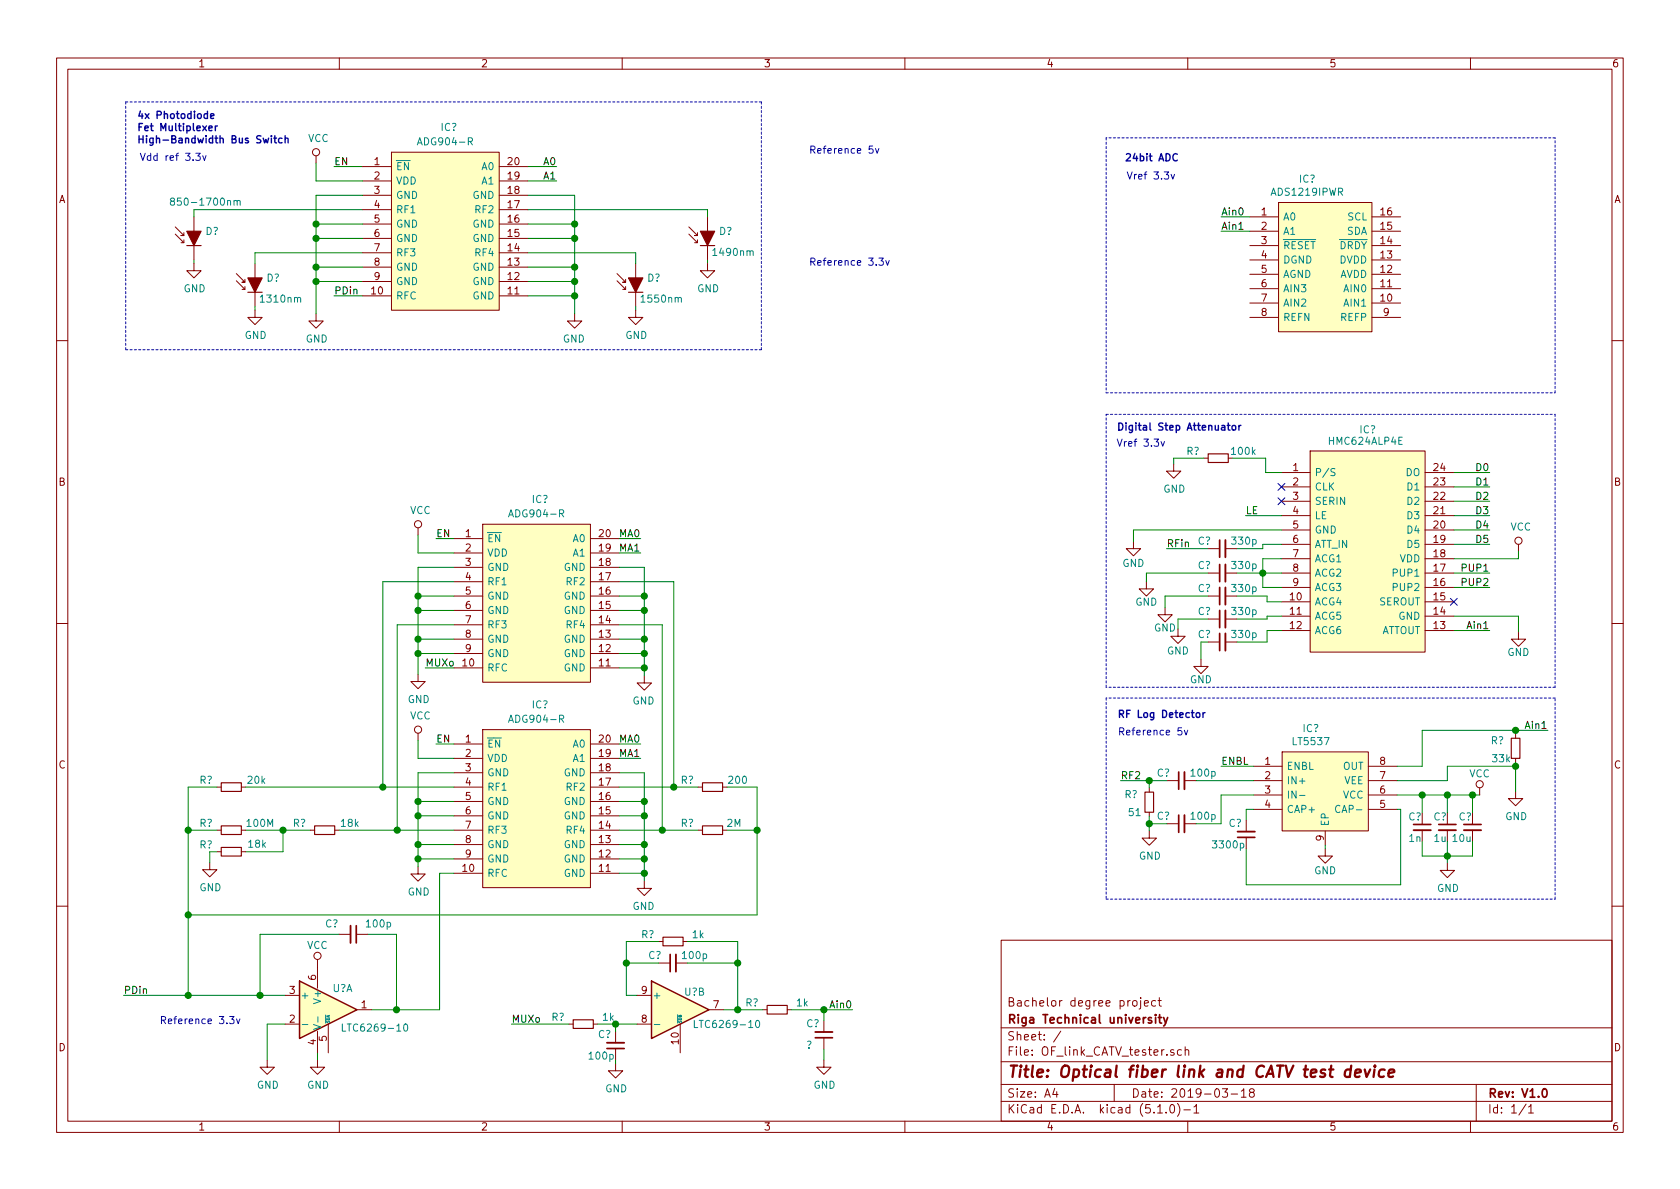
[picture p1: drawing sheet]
<svg xmlns="http://www.w3.org/2000/svg" width="297mm" height="210mm" viewBox="0 0 297 210" stroke-linecap="round" stroke-linejoin="round" font-family="sans-serif">
<g fill="none" stroke="#840000" stroke-width=".18">
<path d="M10 10.3h277v189.9h-277zM12 12.2h273v186.1h-273zM60 10.3v1.9M110 10.3v1.9M160 10.3v1.9M210 10.3v1.9M260 10.3v1.9M34.3 38.3v7.7M55.9 27.6v1.2M64.1 29.5h5.1M64.1 39.6h5.1M64.1 37.1h5.1"/>
<path d="M64.1 34.5h5.1M64.1 32h5.1M69.2 26.9h19.1v28h-19.1zM88.3 29.5h5M88.3 39.6h5M88.3 37.1h5M88.3 34.5h5M88.3 32h5M125.1 38.3v7.7M221 38.3h5.1M226.1 35.8h16.5v22.9h-16.5zM242.6 38.3h5"/>
<path d="M31 41.4l1.5 1.5h-.5M31 40.1l1.5 1.6h-.5h.5v-.6M32.5 42.4v.5M34.3 46.6v1.3h1.3l-1.3 1.2-1.3-1.2h1.3M41.8 49.7l1.5 1.5h-.5M41.8 48.4l1.5 1.5h-.5h.5v-.5M43.3 50.7v.5M45.1 54.9v1.2h1.3l-1.3 1.3-1.3-1.3h1.3M45.1 46.6v7.6M55.9 55.5v1.3h1.2l-1.2 1.2-1.3-1.2h1.3M64.1 52.3h5.1M64.1 49.8h5.1"/>
<path d="M64.1 47.2h5.1M64.1 44.7h5.1M64.1 42.2h5.1M88.3 52.3h5M88.3 49.8h5M88.3 47.2h5M88.3 44.7h5M88.3 42.2h5M101.6 55.5v1.3h-1.3l1.3 1.2 1.3-1.2h-1.3M109.1 49.7l1.5 1.5h-.5M109.1 48.4l1.5 1.5h-.5h.5v-.5M110.6 50.7v.5"/>
<path d="M112.4 54.9v1.2h1.3l-1.3 1.3-1.3-1.3h1.3M112.4 46.6v7.6M121.8 41.4l1.5 1.5h-.5M121.8 40.1l1.5 1.6h-.5h.5v-.6M123.3 42.4v.5M125.1 46.6v1.3h1.3l-1.3 1.2-1.3-1.2h1.3M221 53.6h5.1M221 51h5.1M221 48.5h5.1M221 46h5.1M221 43.4h5.1M221 40.9h5.1"/>
<path d="M221 56.1h5.1M242.6 53.6h5M242.6 51h5M242.6 48.5h5M242.6 46h5M242.6 43.4h5M242.6 40.9h5M242.6 56.1h5M10 60.2h2M231.6 79.8h20.4v35.5h-20.4zM285 60.2h2M73.9 93.3v1.3"/>
<path d="M80.3 95.2h5M80.3 97.8h5M85.3 92.7h19.1v27.9h-19.1zM104.4 95.2h5.1M104.4 97.8h5.1M200.4 95.8v1.2h1.3l-1.3 1.3-1.3-1.3h1.3M207.5 82v1.3h1.3l-1.3 1.3-1.3-1.3h1.3M212.9 81h.7M213.6 97h2M216.7 97h2M217.2 81h.7M226.6 83.6h5"/>
<path d="M226.6 98.8h5M226.6 96.3h5M226.6 86.1h5M226.6 93.7h5M226.6 91.2h5M226.6 88.6h5M252 83.6h5M252 98.8h5M252 96.3h5M252 86.1h5M252 93.7h5M252 91.2h5"/>
<path d="M252 88.6h5M268.5 96.3v1.2M10 110.3h2M73.9 119.2v1.3h1.3l-1.3 1.3-1.3-1.3h1.3M80.3 118.1h5M80.3 115.6h5M80.3 113h5M80.3 110.5h5M80.3 107.9h5M80.3 105.4h5M80.3 102.9h5M80.3 100.3h5"/>
<path d="M104.4 118.1h5.1M104.4 115.6h5.1M104.4 113h5.1M104.4 110.5h5.1M104.4 107.9h5.1M104.4 105.4h5.1M104.4 102.9h5.1M104.4 100.3h5.1M113.9 119.5v1.3h-1.3l1.3 1.2 1.3-1.2h-1.3M202.7 102.9v1.2h1.3l-1.3 1.3-1.3-1.3h1.3M206 107.4v1.3h1.3l-1.3 1.3-1.3-1.3h1.3M208.3 111.2v1.3h1.2l-1.2 1.3-1.3-1.3h1.3"/>
<path d="M212.3 116.6v1.3h1.3l-1.3 1.2-1.2-1.2h1.2M213.6 105.4h2M213.6 101.3h2M213.6 109.5h2M213.6 113.5h2M216.7 105.4h2M216.7 101.3h2M216.7 109.5h2M216.7 113.5h2M226.6 106.4h5M226.6 109h5M226.6 111.5h5"/>
<path d="M226.6 103.9h5M226.6 101.3h5M252 106.4h5M252 109h5M252 111.5h5M252 103.9h5M252 101.3h5M268.5 111.8v1.2h1.2l-1.2 1.3-1.3-1.3h1.3M285 110.3h2M38.4 139.2h.7M42.7 139.2h.7M73.9 129.7v1.2"/>
<path d="M80.3 139.2h5M80.3 131.6h5M80.3 136.6h5M80.3 134.1h5M85.3 129h19.1v28h-19.1zM104.4 139.2h5.1M104.4 131.6h5.1M104.4 136.6h5.1M104.4 134.1h5.1M123.4 139.2h.8M127.8 139.2h.7M203.2 139.3v.8"/>
<path d="M206.4 138h2M209.4 138h2.1M221.6 135.5h5.1M221.6 138h5.1M226.7 133h15.2v13.9h-15.2zM241.9 135.5h5.1M241.9 138h5.1M261.6 139.3v1.3M268 139.9v1.3h1.2l-1.2 1.3-1.3-1.3h1.3M268 129.8v.8M268 134.1v.8M37.1 152.5v1.3h1.3l-1.3 1.3-1.3-1.3h1.3"/>
<path d="M38.4 146.8h.7M38.4 150.6h.7M42.7 146.8h.7M42.7 150.6h.7M54.9 146.8h.7M59.2 146.8h.7M73.9 153.3v1.3h1.3l-1.3 1.2-1.3-1.2h1.3M80.3 146.8h5M80.3 154.4h5M80.3 151.9h5M80.3 149.3h5M80.3 144.3h5"/>
<path d="M80.3 141.7h5M104.4 146.8h5.1M104.4 154.4h5.1M104.4 151.9h5.1M104.4 149.3h5.1M104.4 144.3h5.1M104.4 141.7h5.1M113.9 155.8v1.3h-1.3l1.3 1.3 1.3-1.3h-1.3M123.4 146.8h.8M127.8 146.8h.7M203.2 146.9v1.3h1.3l-1.3 1.3-1.3-1.3h1.3M203.2 143.6v.8"/>
<path d="M206.4 145.7h2M209.4 145.7h2.1M220.3 145v2.1M220.3 148.1v2M221.6 140.6h5.1M221.6 143.1h5.1M234.3 150.1v1.3h1.3l-1.3 1.2-1.3-1.2h1.3M234.3 146.9v2.6M241.9 140.6h5.1M241.9 143.1h5.1M251.5 143.8v2M251.5 146.8v2"/>
<path d="M255.9 152.6v1.3h1.3l-1.3 1.3-1.3-1.3h1.3M255.9 143.8v2M255.9 146.8v2M260.3 143.8v2M260.3 146.8v2M10 160.2h2M50.4 176h2.6M56.1 169.7v5M59.9 165.2h2.1M63 165.2h2M63.1 178.6h2.6M112.6 176h2.6"/>
<path d="M116.5 166.5h.7M116.5 170.3h2M119.5 170.3h2M120.8 166.5h.7M125.3 178.6h2.6M134.9 178.6h.7M139.2 178.6h.8M177 166.3h108v32h-108zM200.3 177.1l.3-.2 .4 .2v.5l-.1 .2-.3 .1-.3-.1zM201.7 176.9v1.3l-.3 .2M201.7 176.4v.2M202.3 177.4l.7-.1v-.3l-.5-.1-.2 .2 .1 .7h.6"/>
<path d="M204.3 177l-.4-.1-.3 .3 .1 .6 .2 .1 .4-.1M204.7 176.9h.6M205 176.4v1.3l.3 .2M285 160.2h2M47.2 187.4v1.3h1.3l-1.3 1.3-1.2-1.3h1.2M50.4 181.1h2.6M56.1 187.4v1.3h1.3l-1.3 1.3-1.2-1.3h1.2M56.1 182.4v3.8M58 181.1v5.1M60 198.3v1.9M100.6 181.1h.7M104.9 181.1h.8"/>
<path d="M108.8 188.1v1.3h1.3l-1.3 1.2-1.2-1.2h1.2M108.8 182.4v2M108.8 185.4v2M110 198.3v1.9M112.6 181.1h2.6M120.3 181.1v5.1M145.7 187.4v1.3h1.2l-1.2 1.3-1.3-1.3h1.3M145.7 180.5v2M145.7 183.5v2M160 198.3v1.9M177 194.8h108M177 191.8h108"/>
<path d="M177 187.8h108M177 181.8h108M186.5 192.5l-.4 1h1M186.8 193v1M187.6 182.3l-1.3 2M197 191.8v3M204.7 196.8h.8M206.2 196.7v.1M207 195.4l.3-.1a.94 .94 0 0 1 0 1.5 .82 .82 0 0 1-.3-1.4zM207.5 185.7a.37 .37 0 0 0-.5 .1v.2l.5 .2 .1 .1-.2 .3-.4-.1M208.2 195.1a1.71 1.71 0 0 1 0 2.3M208.9 185.7l-.4-.1-.3 .3 .1 .6 .2 .1 .4-.1"/>
<path d="M209.3 196.3h1.2M209.5 185.7h.1a.37 .37 0 0 1 .6 .1v.8M209.5 185.1v1.5M210 198.3v1.9M211.1 195.8l.4-.5v1.5M211.1 196.8h.9M216.1 192.5h.9l-.4 .6 .4 .1v.7l-.2 .1-.7-.1M217.7 193.5h1.1M219.5 193l.4-.5v1.5M219.5 194h.8M221.2 193.2l-.3-.3 .1-.2 .2-.2 .4 .1 .2 .2-.1 .2-.6 .2a.48 .48 0 0 0-.1 .7l.2 .1 .5-.1a.48 .48 0 0 0-.1-.7h-.1M260 198.3v1.9"/>
<path d="M261 191.8v6.5M269.8 195.2l-1.2 2M270.3 195.8l.4-.5v1.5M270.3 196.8h.8"/>
<circle cx="55.9" cy="26.9" r=".63"/>
<circle cx="73.9" cy="92.7" r=".63"/>
<circle cx="268.5" cy="95.6" r=".63"/>
<circle cx="73.9" cy="129" r=".63"/>
<circle cx="261.6" cy="138.7" r=".63"/>
<circle cx="56.1" cy="169" r=".63"/>
</g>
<g fill="none" stroke="#840000" stroke-width=".3">
<path d="M215.6 95.5v3M215.6 99.8v3.1M215.6 103.9v3M215.6 107.9v3.1M215.6 112v3.1M208.4 136.5v3.1M208.4 144.1v3.1M218.8 148.1h3.1M249.9 145.8h3.1M254.4 145.8h3M258.8 145.8h3.1M63 163.7v3"/>
<path d="M118.5 168.8v3M204.3 179.4v.2M204.3 179.9v1M204.8 179.9h.6M205 179.4v1.3l.4 .2M205.7 179.9l.4 1M206.5 179.9l-.6 1.4-.2 .1M107.3 185.4h3.1M144.1 183.5h3.1M272.9 192.6l.1-.1a.8 .8 0 0 1 .5 .8 .8 .8 0 0 1-.5 .7 1 1 0 0 1-.1-1.4z"/>
</g>
<path d="M238.8 189.2a.68 .68 0 0 0-1 .3l-.1 .6 .2 .2 .2 .1 .6-.1M238.9 188.4l-.2 2M239.6 189.8l1-.2-.1-.4-.5-.1-.4 .3v.9l.2 .1 .6-.1M241.3 189.1l.3 1.3 .7-1.3M243 189.1l-.2 1.3M243.1 188.4v.2l.1-.1-.1-.1v.2M244.8 189.2a.68 .68 0 0 0-1 .3v.8l.3 .1 .6-.1M245.5 189.8l1-.2v-.4l-.6-.1-.3 .3-.1 .9 .2 .1 .6-.1" fill="none" stroke="#840000" stroke-width=".41"/>
<g fill="none" stroke="#840000" stroke-width=".2">
<path d="M33 43.4h2.6M43.8 51.7h2.6M111.1 51.7h2.6M123.8 43.4h2.6M213.6 80.3h3.6v1.5h-3.6zM39.1 138.4h3.6v1.5h-3.6zM124.2 138.4h3.6v1.5h-3.6zM267.2 130.6h1.5v3.5h-1.5zM39.1 146h3.6v1.6h-3.6zM39.1 149.9h3.6v1.5h-3.6zM55.6 146h3.6v1.6h-3.6zM124.2 146h3.6v1.6h-3.6z"/>
<path d="M202.4 140.1h1.6v3.5h-1.6zM117.2 165.7h3.6v1.6h-3.6zM135.6 177.8h3.6v1.5h-3.6zM101.3 180.3h3.6v1.6h-3.6z"/>
</g>
<g fill="#840000" stroke="#840000" stroke-width=".2">
<path d="M33 40.9h2.6l-1.3 2.5z"/>
<path d="M43.8 49.1h2.6l-1.3 2.6z"/>
<path d="M123.8 40.9h2.6l-1.3 2.5z"/>
<path d="M111.1 49.1h2.6l-1.3 2.6z"/>
</g>
<g fill="none" stroke="#008484" stroke-width=".18">
<path d="M30.4 35.6l-.3-.3 .3-.3h.2l.2 .1v.4l-.5 .1-.2 .2v.3l.3 .2h.2l.3-.2-.1-.4-.2-.1M41.4 35.6l.2-.1h.3v.8M41.9 35.6l.2-.1h.3l.1 .8M236 82.9l-.4-.1-.3 .3 .1 .3 .6 .2v.4l-.2 .1h-.5M229.8 140.7h.9M236.9 142.5a.6 .6 0 0 0-.8 .5 .6 .6 0 0 0 .6 .7l.2-.1M56.2 179.8v1M53.4 181.2h1M55.4 181.2l1.3 .4-1.3 .4M60.5 181.1v1.2h.6M71.5 181.2l.2-.1a.67 .67 0 0 1 .4 .6 .67 .67 0 0 1-.4 .6l-.2-.1-.1-.3zM115.7 181.2h1"/>
<path d="M122.8 180.4v1.3h.6M133.7 180.6l.2-.2a.67 .67 0 0 1 .4 .7 .67 .67 0 0 1-.4 .6l-.3-.5z"/>
</g>
<g fill="none" stroke="#008400" stroke-width=".18">
<path d="M55.9 28.8v3.2h8.2M55.9 39.6h8.2M59.1 29.5h5M64.1 37.1h-29.8v1.2M64.1 34.5h-8.2v21M93.3 37.1h31.8v1.2M93.3 32h5.1M93.3 29.5h5.1M93.3 34.5h8.3v21M93.3 39.6h8.3M215.9 38.3h5.1M34.3 46v.6"/>
<path d="M45.1 54.2v.7M55.9 49.8h8.2M55.9 42.2h8.2M55.9 47.2h8.2M59.1 52.3h5M64.1 44.7h-19v1.9M93.3 49.8h8.3M93.3 52.3h8.3M93.3 44.7h19.1v1.9M93.3 42.2h8.3M93.3 47.2h8.3M112.4 54.2v.7"/>
<path d="M125.1 46v.6M215.9 40.9h5.1M73.9 94.6v3.2h6.4M77.1 95.2h3.2M109.5 97.8h3.8M109.5 95.2h3.8M206.2 97h7.4M212.9 81h-5.4v1M217.9 81h5.9v2.6h2.8M220.2 91.2h6.4M226.6 93.7h-26.2v2.1M226.6 96.3h-3.3v.7h-4.6"/>
<path d="M226.6 98.8h-3.3v5.1h3.3M257 93.7h6.4M257 91.2h6.4M257 88.6h6.4M257 86.1h6.4M257 83.6h6.4M257 96.3h6.4M268.5 97.5v1.3h-11.5M73.9 115.6h6.4M73.9 105.4h6.4M73.9 107.9h6.4M73.9 113h6.4"/>
<path d="M75.2 118.1h5.1M80.3 100.3h-6.4v18.9M80.3 110.5h-10.1v36.3M80.3 102.9h-12.6v36.3M109.5 100.3h4.4v19.2M109.5 110.5h7.6v36.3M109.5 102.9h9.6v36.3M109.5 115.6h4.4M109.5 118.1h4.4M109.5 105.4h4.4M109.5 107.9h4.4M109.5 113h4.4"/>
<path d="M213.6 105.4h-7.6v2M213.6 101.3h-10.9v1.6M213.6 109.5h-5.3v1.7M213.6 113.5h-1.3v3.1M218.7 105.4h5.3v1h2.6M218.7 101.3h7.9M226.6 109h-2.6v.5h-5.3M226.6 111.5h-2.6v2h-5.3M257 101.3h6.4M257 103.9h6.4M257 109h11.5v2.8M257 111.5h6.4"/>
<path d="M38.4 139.2h-5.1v36.8M43.4 139.2h36.9M73.9 130.9v3.2h6.4M77.1 131.6h3.2M80.3 136.6h-6.4v16.7M109.5 134.1h3.8M109.5 131.6h3.8M109.5 136.6h4.4v19.2M109.5 139.2h13.9M128.5 139.2h5.4v22.6h-100.6M198.1 138h8.3M203.2 138v1.3"/>
<path d="M211.5 138h10.1M215.9 135.5h5.7M268 129.2v.6M268 134.9v5M268 135.5h-12.1v2.5h-8.9M273.7 129.2h-22.2v6.3h-4.5M33.3 146.8h5.1M38.4 150.6h-1.3v1.9M43.4 146.8h11.5M50 146.8v3.8h-6.6M59.9 146.8h20.4M73.9 151.9h6.4"/>
<path d="M73.9 141.7h6.4M73.9 144.3h6.4M73.9 149.3h6.4M80.3 154.4h-2.6v24.2h-12M109.5 151.9h4.4M109.5 141.7h4.4M109.5 144.3h4.4M109.5 149.3h4.4M109.5 154.4h4.4M109.5 146.8h13.9M128.5 146.8h5.4M203.2 144.4v2.5"/>
<path d="M203.2 145.7h3.2M221.6 143.1h-1.3v1.9M221.6 140.6h-5.7v5.1h-4.4M234.3 149.5v.6M247 143.1h.6v13.4h-27.3v-6.4M247 140.6h14.6M251.5 148.8v2.6h8.8v-2.6M251.5 140.6v3.2M255.9 140.6v3.2M255.9 148.8v3.8M260.3 140.6v3.2M21.8 176h28.6"/>
<path d="M59.9 165.2h-13.9v10.8M65 165.2h5.1v13.4M110.7 170.3h5.8M116.5 166.5h-5.8v9.5h1.9M121.5 166.5h8.9v12.1M121.5 170.3h8.9M127.9 178.6h7M140 178.6h10.7M145.7 178.6v1.9M50.4 181.1h-3.2v6.3M56.1 186.2v1.2M90.4 181.1h10.2"/>
<path d="M105.7 181.1h6.9M108.8 181.1v1.3M108.8 187.4v.7M145.7 185.5v1.9"/>
</g>
<g fill="none" stroke="#840000" stroke-width=".33">
<path d="M216.7 95.5v3M216.7 99.8v3.1M216.7 103.9v3M216.7 107.9v3.1M216.7 112v3.1M209.4 136.5v3.1M209.4 144.1v3.1M218.8 147.1h3.1M249.9 146.8h3.1M254.4 146.8h3M258.8 146.8h3.1M62 163.7v3"/>
<path d="M119.5 168.8v3M107.3 184.4h3.1M144.1 182.5h3.1"/>
</g>
<g fill="#ffffc2" stroke="#ffffc2" stroke-width=".18">
<path d="M226.7 133h15.2v13.9h-15.2z"/>
<path d="M226.1 35.8h16.5v22.9h-16.5z"/>
<path d="M69.2 26.9h19.1v28h-19.1z"/>
<path d="M53 173.5l10.1 5.1-10.1 5z"/>
<path d="M115.2 173.5l10.1 5.1-10.1 5z"/>
<path d="M85.3 129h19.1v28h-19.1z"/>
<path d="M85.3 92.7h19.1v27.9h-19.1z"/>
<path d="M231.6 79.8h20.4v35.5h-20.4z"/>
</g>
<g fill="#008400" stroke="#008400" stroke-width=".25">
<circle cx="46" cy="176" r=".51"/>
<circle cx="108.8" cy="181.1" r=".51"/>
<circle cx="110.7" cy="170.3" r=".51"/>
<circle cx="130.4" cy="170.3" r=".51"/>
<circle cx="130.4" cy="178.6" r=".51"/>
<circle cx="145.7" cy="178.6" r=".51"/>
<circle cx="268" cy="135.5" r=".51"/>
<circle cx="251.5" cy="140.6" r=".51"/>
<circle cx="255.9" cy="140.6" r=".51"/>
<circle cx="255.9" cy="151.4" r=".51"/>
<circle cx="260.3" cy="140.6" r=".51"/>
<circle cx="268" cy="129.2" r=".51"/>
<circle cx="203.2" cy="145.7" r=".51"/>
<circle cx="203.2" cy="138" r=".51"/>
<circle cx="55.9" cy="49.8" r=".51"/>
<circle cx="55.9" cy="39.6" r=".51"/>
<circle cx="55.9" cy="42.2" r=".51"/>
<circle cx="55.9" cy="47.2" r=".51"/>
<circle cx="101.6" cy="49.8" r=".51"/>
<circle cx="101.6" cy="47.2" r=".51"/>
<circle cx="101.6" cy="52.3" r=".51"/>
<circle cx="101.6" cy="39.6" r=".51"/>
<circle cx="101.6" cy="42.2" r=".51"/>
<circle cx="73.9" cy="151.9" r=".51"/>
<circle cx="73.9" cy="141.7" r=".51"/>
<circle cx="73.9" cy="144.3" r=".51"/>
<circle cx="73.9" cy="149.3" r=".51"/>
<circle cx="113.9" cy="151.9" r=".51"/>
<circle cx="113.9" cy="149.3" r=".51"/>
<circle cx="113.9" cy="154.4" r=".51"/>
<circle cx="113.9" cy="141.7" r=".51"/>
<circle cx="113.9" cy="144.3" r=".51"/>
<circle cx="50" cy="146.8" r=".51"/>
<circle cx="33.3" cy="146.8" r=".51"/>
<circle cx="33.3" cy="176" r=".51"/>
<circle cx="67.7" cy="139.2" r=".51"/>
<circle cx="119.1" cy="139.2" r=".51"/>
<circle cx="117.1" cy="146.8" r=".51"/>
<circle cx="70.2" cy="146.8" r=".51"/>
<circle cx="70.1" cy="178.6" r=".51"/>
<circle cx="133.9" cy="146.8" r=".51"/>
<circle cx="33.3" cy="161.8" r=".51"/>
<circle cx="73.9" cy="115.6" r=".51"/>
<circle cx="73.9" cy="105.4" r=".51"/>
<circle cx="73.9" cy="107.9" r=".51"/>
<circle cx="73.9" cy="113" r=".51"/>
<circle cx="113.9" cy="115.6" r=".51"/>
<circle cx="113.9" cy="113" r=".51"/>
<circle cx="113.9" cy="118.1" r=".51"/>
<circle cx="113.9" cy="105.4" r=".51"/>
<circle cx="113.9" cy="107.9" r=".51"/>
<circle cx="223.3" cy="101.3" r=".51"/>
</g>
<path d="M219 40.6h.8" fill="none" stroke="#000" stroke-width=".18"/>
<g fill="none" stroke="#0000c2" stroke-width=".18" stroke-dasharray=".4 .4">
<path d="M22.2 18h112.4M134.6 18v43.8M195.6 24.4v45.1M275 24.4h-79.4M22.2 61.8v-43.8M134.6 61.8h-112.4M195.6 73.3h79.4M195.6 69.5h79.4M275 73.3v48.2M275 69.5v-45.1M195.6 121.5v-48.2M195.6 123.4v35.6"/>
<path d="M275 121.5h-79.4M275 123.4h-79.4M195.6 159h79.4M275 159v-35.6"/>
</g>
<g fill="none" stroke="#0000c2" stroke-width=".25">
<path d="M36.9 22.7l.6-.1v-.3h-.4l-.2 .1 .1 .7h.5M37.2 20.5l.6-.1v-.2l-.4-.1-.2 .2 .1 .6h.5M38.1 22.3v.8M38.4 22.3l-.3 .2M48.4 24.4h.5M48.6 24v1.1l.3 .2M49.9 24.5l-.4-.1-.2 .3 .1 .5h.5M50.4 24.6l.2-.2 .3 .1 .1 .8M50.4 24v1.3M208.2 27.3a.6 .6 0 0 0-.9 .4 .6 .6 0 0 0 .6 .7l.3-.1M217 75.2h.5M217.2 74.8v1.1l.3 .2"/>
<path d="M218 75.3l.3-.1 .2 .3v.3l-.2 .3-.3-.1-.2-.2zM219 75.2v.9M219.4 75.2l-.2 .1-.2 .2M211.6 126.1l.3-.1 .2 .2-.1 .6-.3 .1-.2-.3zM212.7 126v.9M213.1 126l-.4 .3"/>
</g>
<path d="M53 173.5l10.1 5.1-10.1 5zM115.2 173.5l10.1 5.1-10.1 5z" fill="none" stroke="#840000" stroke-width=".25"/>
<path d="M34.6 27.1h.8l-.4 .5 .4 .1v.5l-.2 .2-.6-.2M35.8 27.5l.3 .9 .3-.9M154.3 25.8h-.6l-.1 .6 .5-.1 .3 .3v.3l-.3 .2-.5-.1M154.8 26.3l.3 .8 .3-.8M207.1 30.8l.3 .9 .3-.9M155.4 45.6h.8l-.4 .5 .3 .1v.6l-.1 .1-.6-.1M156.6 46.1l.3 .8 .3-.8M205.3 78.1l.3 .8 .3-.8M208.9 128.7h-.6v.6l.4-.1 .3 .2v.3l-.3 .3-.4-.2M209.4 129.1l.3 .9 .3-.9M40.6 179.8h.8l-.4 .4 .3 .2v.5l-.2 .1-.5-.1M41.8 180.2l.3 .8 .3-.8" fill="none" stroke="#0000c2" stroke-width=".18"/>
<path d="M226 88l1.2 1.2M226 85.5l1.2 1.2M227.2 88l-1.2 1.2M227.2 85.5l-1.2 1.2M256.4 105.8l1.3 1.2M257.7 105.8l-1.3 1.2" fill="none" stroke="#000084" stroke-width=".18"/>
<text font-size="2.8" fill="#840000" x="178" y="190.5">Title: Optical fiber link and CATV test device</text>
<g font-size="2.1" fill="#840000">
<text x="178" y="178">Bachelor degree project</text>
<text x="178" y="184">Sheet: /</text>
<text x="178" y="181">Riga Technical university</text>
<text x="178" y="186.7">File: OF_link_CATV_tester.sch</text>
<text x="178" y="196.9">KiCad E.D.A. kicad (5.1.0)-1</text>
<text x="178" y="194.1">Size: A4</text>
<text x="200" y="194.1">Date: 2019-03-18</text>
<text x="263" y="194.1">Rev: V1.0</text>
<text x="263" y="196.9">Id: 1/1</text>
</g>
<g font-size="1.8" fill="#840000">
<text x="35" y="11.9">1</text>
<text x="85" y="11.9">2</text>
<text x="135" y="11.9">3</text>
<text x="185" y="11.9">4</text>
<text x="235" y="11.9">5</text>
<text x="285" y="11.9">6</text>
<text x="66.2" y="29.2">1</text>
<text x="89.8" y="29.2">20</text>
<text x="10.4" y="35.9">A</text>
<text x="66.2" y="31.7">2</text>
<text x="66.2" y="34.3">3</text>
<text x="89.8" y="34.3">18</text>
<text x="89.8" y="31.7">19</text>
<text x="285.4" y="35.9">A</text>
<text x="66.2" y="36.8">4</text>
<text x="66.2" y="39.4">5</text>
<text x="66.2" y="41.9">6</text>
<text x="89.8" y="41.9">15</text>
<text x="89.8" y="39.4">16</text>
<text x="89.8" y="36.8">17</text>
<text x="223" y="38.1">1</text>
<text x="223" y="40.6">2</text>
<text x="244.1" y="40.6">15</text>
<text x="244.1" y="38.1">16</text>
<text x="66.2" y="44.4">7</text>
<text x="66.2" y="47">8</text>
<text x="89.8" y="47">13</text>
<text x="89.8" y="44.4">14</text>
<text x="223" y="43.2">3</text>
<text x="223" y="45.7">4</text>
<text x="244.1" y="45.7">13</text>
<text x="244.1" y="43.2">14</text>
<text x="65.7" y="52.1">10</text>
<text x="66.2" y="49.5">9</text>
<text x="89.8" y="52.1">11</text>
<text x="89.8" y="49.5">12</text>
<text x="223" y="48.3">5</text>
<text x="223" y="50.8">6</text>
<text x="223" y="53.3">7</text>
<text x="244.1" y="53.3">10</text>
<text x="244.1" y="50.8">11</text>
<text x="244.1" y="48.3">12</text>
<text x="223" y="55.9">8</text>
<text x="244.6" y="55.9">9</text>
<text x="228.6" y="83.3">1</text>
<text x="253.5" y="83.3">24</text>
<text x="10.4" y="85.9">B</text>
<text x="228.6" y="85.8">2</text>
<text x="228.6" y="88.4">3</text>
<text x="253.5" y="88.4">22</text>
<text x="253.5" y="85.8">23</text>
<text x="285.4" y="85.9">B</text>
<text x="82.3" y="95">1</text>
<text x="106" y="95">20</text>
<text x="228.6" y="90.9">4</text>
<text x="228.6" y="93.5">5</text>
<text x="253.5" y="93.5">20</text>
<text x="253.5" y="90.9">21</text>
<text x="82.3" y="97.5">2</text>
<text x="82.3" y="100.1">3</text>
<text x="106" y="100.1">18</text>
<text x="106" y="97.5">19</text>
<text x="228.6" y="96">6</text>
<text x="228.6" y="98.5">7</text>
<text x="228.6" y="101.1">8</text>
<text x="253.5" y="101.1">17</text>
<text x="253.5" y="98.5">18</text>
<text x="253.5" y="96">19</text>
<text x="82.3" y="102.6">4</text>
<text x="82.3" y="105.2">5</text>
<text x="82.3" y="107.7">6</text>
<text x="106" y="107.7">15</text>
<text x="106" y="105.2">16</text>
<text x="106" y="102.6">17</text>
<text x="228.1" y="106.2">10</text>
<text x="228.6" y="103.6">9</text>
<text x="253.5" y="106.2">15</text>
<text x="253.5" y="103.6">16</text>
<text x="82.3" y="110.2">7</text>
<text x="82.3" y="112.8">8</text>
<text x="106" y="112.8">13</text>
<text x="106" y="110.2">14</text>
<text x="228.1" y="108.7">11</text>
<text x="228.1" y="111.2">12</text>
<text x="253.5" y="111.2">13</text>
<text x="253.5" y="108.7">14</text>
<text x="81.8" y="117.9">10</text>
<text x="82.3" y="115.3">9</text>
<text x="106" y="117.9">11</text>
<text x="106" y="115.3">12</text>
<text x="82.3" y="131.3">1</text>
<text x="106" y="131.3">20</text>
<text x="10.4" y="135.9">C</text>
<text x="82.3" y="133.9">2</text>
<text x="82.3" y="136.4">3</text>
<text x="106" y="136.4">18</text>
<text x="106" y="133.9">19</text>
<text x="223.7" y="135.2">1</text>
<text x="223.7" y="137.8">2</text>
<text x="244" y="137.8">7</text>
<text x="244" y="135.2">8</text>
<text x="285.4" y="135.9">C</text>
<text x="82.3" y="138.9">4</text>
<text x="82.3" y="141.5">5</text>
<text x="106" y="141.5">16</text>
<text x="106" y="138.9">17</text>
<text x="223.7" y="140.3">3</text>
<text x="223.7" y="142.9">4</text>
<text x="244" y="142.9">5</text>
<text x="244" y="140.3">6</text>
<text x="82.3" y="144">6</text>
<text x="82.3" y="146.6">7</text>
<text x="82.3" y="149.1">8</text>
<text x="106" y="149.1">13</text>
<text x="106" y="146.6">14</text>
<text x="106" y="144">15</text>
<text x="234.1" y="148.7" transform="rotate(-90 234.1 148.7)">9</text>
<text x="81.8" y="154.2">10</text>
<text x="82.3" y="151.6">9</text>
<text x="106" y="154.2">11</text>
<text x="106" y="151.6">12</text>
<text x="55.9" y="173.3" transform="rotate(-90 55.9 173.3)">6</text>
<text x="51.2" y="175.8">3</text>
<text x="63.9" y="178.3">1</text>
<text x="113.4" y="175.8">9</text>
<text x="126.1" y="178.3">7</text>
<text x="10.4" y="185.9">D</text>
<text x="51.2" y="180.8">2</text>
<text x="55.9" y="184.8" transform="rotate(-90 55.9 184.8)">4</text>
<text x="57.8" y="184.1" transform="rotate(-90 57.8 184.1)">5</text>
<text x="113.4" y="180.8">8</text>
<text x="120" y="184.6" transform="rotate(-90 120 184.6)">10</text>
<text x="285.4" y="185.9">D</text>
<text x="35" y="199.9">1</text>
<text x="85" y="199.9">2</text>
<text x="135" y="199.9">3</text>
<text x="185" y="199.9">4</text>
<text x="235" y="199.9">5</text>
<text x="285" y="199.9">6</text>
</g>
<g font-size="1.8" fill="#0000c2">
<text x="24.1" y="21">4x Photodiode</text>
<text x="24.1" y="23.2">Fet Multiplexer</text>
<text x="24.1" y="25.3">High-Bandwidth Bus Switch</text>
<text x="24.6" y="28.4">Vdd ref 3.3v</text>
<text x="143" y="27.2">Reference 5v</text>
<text x="198.8" y="28.5">24bit ADC</text>
<text x="199.1" y="31.7">Vref 3.3v</text>
<text x="143" y="47">Reference 3.3v</text>
<text x="197.4" y="76.1">Digital Step Attenuator</text>
<text x="197.4" y="79">Vref 3.3v</text>
<text x="197.5" y="126.9">RF Log Detector</text>
<text x="197.6" y="130">Reference 5v</text>
<text x="28.2" y="181.1">Reference 3.3v</text>
</g>
<g font-size="1.8" fill="#008484">
<text x="78" y="23.2">IC?</text>
<text x="54.5" y="25.1">VCC</text>
<text x="74.4" y="25.7">ADG904-R</text>
<text x="70" y="30.1">EN</text>
<text x="70" y="32.6">VDD</text>
<text x="70" y="35.2">GND</text>
<text x="83.6" y="35.2">GND</text>
<text x="85.2" y="32.6">A1</text>
<text x="85.2" y="30.1">A0</text>
<text x="225" y="34.6">ADS1219IPWR</text>
<text x="229.7" y="32.3">IC?</text>
<text x="31.3" y="36.4">850-1700nm</text>
<text x="36.3" y="41.5">D?</text>
<text x="70" y="37.7">RF1</text>
<text x="70" y="40.3">GND</text>
<text x="83.6" y="40.3">GND</text>
<text x="84.2" y="37.7">RF2</text>
<text x="127.2" y="41.5">D?</text>
<text x="226.8" y="39">A0</text>
<text x="226.8" y="41.5">A1</text>
<text x="238.1" y="41.5">SDA</text>
<text x="238.3" y="39">SCL</text>
<text x="70" y="42.8">GND</text>
<text x="70" y="45.3">RF3</text>
<text x="70" y="47.9">GND</text>
<text x="83.6" y="47.9">GND</text>
<text x="83.6" y="42.8">GND</text>
<text x="84.2" y="45.3">RF4</text>
<text x="126.4" y="45.3">1490nm</text>
<text x="226.8" y="44.1">RESET</text>
<text x="226.8" y="46.6">DGND</text>
<text x="236.8" y="46.6">DVDD</text>
<text x="236.8" y="44.1">DRDY</text>
<text x="32.5" y="51.7">GND</text>
<text x="46.4" y="53.5">1310nm</text>
<text x="47.1" y="49.8">D?</text>
<text x="70" y="53">RFC</text>
<text x="70" y="50.4">GND</text>
<text x="83.6" y="53">GND</text>
<text x="83.6" y="50.4">GND</text>
<text x="113.7" y="53.5">1550nm</text>
<text x="114.5" y="49.8">D?</text>
<text x="123.3" y="51.7">GND</text>
<text x="226.8" y="49.1">AGND</text>
<text x="226.8" y="51.7">AIN3</text>
<text x="236.8" y="49.1">AVDD</text>
<text x="237.8" y="51.7">AIN0</text>
<text x="43.3" y="59.9">GND</text>
<text x="110.6" y="59.9">GND</text>
<text x="226.8" y="54.2">AIN2</text>
<text x="226.8" y="56.8">REFN</text>
<text x="237.1" y="56.8">REFP</text>
<text x="237.8" y="54.2">AIN1</text>
<text x="54.1" y="60.6">GND</text>
<text x="99.5" y="60.6">GND</text>
<text x="240.4" y="76.6">IC?</text>
<text x="209.8" y="80.4">R?</text>
<text x="217.9" y="80.4">100k</text>
<text x="235.2" y="78.7">HMC624ALP4E</text>
<text x="94.1" y="88.9">IC?</text>
<text x="205.7" y="87.1">GND</text>
<text x="232.4" y="84.2">P/S</text>
<text x="232.4" y="86.7">CLK</text>
<text x="232.4" y="89.3">SERIN</text>
<text x="248.6" y="84.2">DO</text>
<text x="248.9" y="89.3">D2</text>
<text x="248.9" y="86.7">D1</text>
<text x="72.5" y="90.9">VCC</text>
<text x="86.1" y="95.9">EN</text>
<text x="90.5" y="91.5">ADG904-R</text>
<text x="101.4" y="95.9">A0</text>
<text x="232.4" y="91.8">LE</text>
<text x="232.4" y="94.4">GND</text>
<text x="248.9" y="94.4">D4</text>
<text x="248.9" y="91.8">D3</text>
<text x="267.1" y="93.8">VCC</text>
<text x="86.1" y="98.4">VDD</text>
<text x="86.1" y="101">GND</text>
<text x="99.7" y="101">GND</text>
<text x="101.4" y="98.4">A1</text>
<text x="198.5" y="100.2">GND</text>
<text x="211.8" y="96.3">C?</text>
<text x="211.8" y="100.6">C?</text>
<text x="218" y="96.3">330p</text>
<text x="218" y="100.6">330p</text>
<text x="232.4" y="96.9">ATT_IN</text>
<text x="232.4" y="99.4">ACG1</text>
<text x="232.4" y="102">ACG2</text>
<text x="246.6" y="102">PUP1</text>
<text x="247.5" y="99.4">VDD</text>
<text x="248.9" y="96.9">D5</text>
<text x="86.1" y="103.5">RF1</text>
<text x="86.1" y="106">GND</text>
<text x="99.7" y="106">GND</text>
<text x="100.3" y="103.5">RF2</text>
<text x="200.7" y="107.1">GND</text>
<text x="211.8" y="104.7">C?</text>
<text x="218" y="104.7">330p</text>
<text x="232.4" y="107.1">ACG4</text>
<text x="232.4" y="104.5">ACG3</text>
<text x="243.8" y="107.1">SEROUT</text>
<text x="246.6" y="104.5">PUP2</text>
<text x="86.1" y="108.6">GND</text>
<text x="86.1" y="111.1">RF3</text>
<text x="86.1" y="113.7">GND</text>
<text x="99.7" y="113.7">GND</text>
<text x="99.7" y="108.6">GND</text>
<text x="100.3" y="111.1">RF4</text>
<text x="204" y="111.7">GND</text>
<text x="211.8" y="108.8">C?</text>
<text x="211.8" y="112.8">C?</text>
<text x="218" y="108.8">330p</text>
<text x="218" y="112.8">330p</text>
<text x="232.4" y="109.6">ACG5</text>
<text x="232.4" y="112.1">ACG6</text>
<text x="244" y="112.1">ATTOUT</text>
<text x="247.3" y="109.6">GND</text>
<text x="86.1" y="118.7">RFC</text>
<text x="86.1" y="116.2">GND</text>
<text x="99.7" y="118.7">GND</text>
<text x="99.7" y="116.2">GND</text>
<text x="206.3" y="115.7">GND</text>
<text x="266.5" y="116">GND</text>
<text x="72.1" y="124.3">GND</text>
<text x="94.1" y="125.3">IC?</text>
<text x="111.8" y="124.6">GND</text>
<text x="210.4" y="120.8">GND</text>
<text x="72.5" y="127.2">VCC</text>
<text x="90.5" y="127.8">ADG904-R</text>
<text x="228.7" y="131.8">LT5537</text>
<text x="230.4" y="129.5">IC?</text>
<text x="263.6" y="131.6">R?</text>
<text x="86.1" y="132.2">EN</text>
<text x="86.1" y="134.7">VDD</text>
<text x="86.1" y="137.3">GND</text>
<text x="99.7" y="137.3">GND</text>
<text x="101.4" y="134.7">A1</text>
<text x="101.4" y="132.2">A0</text>
<text x="204.5" y="137.3">C?</text>
<text x="210.7" y="137.3">100p</text>
<text x="227.5" y="136.1">ENBL</text>
<text x="237.4" y="136.1">OUT</text>
<text x="259.8" y="137.5">VCC</text>
<text x="264" y="134.8">33k</text>
<text x="35.3" y="138.6">R?</text>
<text x="43.9" y="138.6">20k</text>
<text x="86.1" y="139.8">RF1</text>
<text x="86.1" y="142.4">GND</text>
<text x="99.7" y="142.4">GND</text>
<text x="100.3" y="139.8">RF2</text>
<text x="120.4" y="138.6">R?</text>
<text x="129" y="138.6">200</text>
<text x="198.8" y="141.1">R?</text>
<text x="227.5" y="138.7">IN+</text>
<text x="227.5" y="141.2">IN-</text>
<text x="227.5" y="143.8">CAP+</text>
<text x="236.9" y="143.8">CAP-</text>
<text x="237.4" y="141.2">VCC</text>
<text x="237.6" y="138.7">VEE</text>
<text x="35.3" y="146.2">R?</text>
<text x="43.8" y="146.2">100M</text>
<text x="44" y="149.9">18k</text>
<text x="51.8" y="146.2">R?</text>
<text x="60.4" y="146.2">18k</text>
<text x="86.1" y="144.9">GND</text>
<text x="86.1" y="147.4">RF3</text>
<text x="86.1" y="150">GND</text>
<text x="99.7" y="150">GND</text>
<text x="99.7" y="144.9">GND</text>
<text x="100.3" y="147.4">RF4</text>
<text x="120.4" y="146.2">R?</text>
<text x="128.6" y="146.2">2M</text>
<text x="199.7" y="144.3">51</text>
<text x="204.5" y="145">C?</text>
<text x="210.7" y="145">100p</text>
<text x="217.2" y="146.2">C?</text>
<text x="234.9" y="146.2" transform="rotate(-90 234.9 146.2)">EP</text>
<text x="249" y="145.1">C?</text>
<text x="249.2" y="148.9">1n</text>
<text x="253.5" y="145.1">C?</text>
<text x="253.6" y="148.9">1u</text>
<text x="256.9" y="148.9">10u</text>
<text x="257.9" y="145.1">C?</text>
<text x="266.1" y="145">GND</text>
<text x="35.3" y="150">R?</text>
<text x="86.1" y="155.1">RFC</text>
<text x="86.1" y="152.5">GND</text>
<text x="99.7" y="155.1">GND</text>
<text x="99.7" y="152.5">GND</text>
<text x="201.4" y="152">GND</text>
<text x="214.7" y="150">3300p</text>
<text x="232.4" y="154.6">GND</text>
<text x="35.3" y="157.6">GND</text>
<text x="72.1" y="158.4">GND</text>
<text x="111.8" y="160.9">GND</text>
<text x="254.1" y="157.7">GND</text>
<text x="54.3" y="167.8">VCC</text>
<text x="57.5" y="164">C?</text>
<text x="64.9" y="164">100p</text>
<text x="113.4" y="165.9">R?</text>
<text x="122.5" y="165.9">1k</text>
<text x="114.6" y="169.6">C?</text>
<text x="120.8" y="169.6">100p</text>
<text x="53.1" y="176.7">+</text>
<text x="56.8" y="177.1" transform="rotate(-90 56.8 177.1)">V+</text>
<text x="58.8" y="175.4">U?A</text>
<text x="115.3" y="176.7">+</text>
<text x="121" y="176.1">U?B</text>
<text x="131.8" y="178">R?</text>
<text x="140.9" y="178">1k</text>
<text x="61.3" y="182.4">LTC6269-10</text>
<text x="97.5" y="180.5">R?</text>
<text x="105.7" y="183.6">C?</text>
<text x="106.6" y="180.5">1k</text>
<text x="123.6" y="181.8">LTC6269-10</text>
<text x="142.6" y="181.7">C?</text>
<text x="142.6" y="185.5">?</text>
<text x="104.3" y="187.4">100p</text>
<text x="45.4" y="192.5">GND</text>
<text x="54.3" y="192.5">GND</text>
<text x="107" y="193.2">GND</text>
<text x="143.8" y="192.5">GND</text>
</g>
<g font-size="1.8">
<text x="59.1" y="29.2">EN</text>
<text x="96.2" y="29.2">A0</text>
<text x="96.2" y="31.7">A1</text>
<text x="215.9" y="38.1">Ain0</text>
<text x="215.9" y="40.6">Ain1</text>
<text x="59.1" y="52.1">PDin</text>
<text x="261.1" y="83.3">D0</text>
<text x="261.1" y="85.8">D1</text>
<text x="261.1" y="88.4">D2</text>
<text x="77.1" y="95">EN</text>
<text x="109.6" y="95">MA0</text>
<text x="220.2" y="90.9">LE</text>
<text x="261.1" y="90.9">D3</text>
<text x="261.1" y="93.5">D4</text>
<text x="109.6" y="97.5">MA1</text>
<text x="206.2" y="96.8">RFin</text>
<text x="258.8" y="101.1">PUP1</text>
<text x="261.1" y="96">D5</text>
<text x="258.8" y="103.6">PUP2</text>
<text x="259.6" y="111.2">Ain1</text>
<text x="75.2" y="117.9">MUXo</text>
<text x="77.1" y="131.3">EN</text>
<text x="109.6" y="131.3">MA0</text>
<text x="269.8" y="128.9">Ain1</text>
<text x="109.6" y="133.9">MA1</text>
<text x="198.1" y="137.8">RF2</text>
<text x="215.9" y="135.2">ENBL</text>
<text x="21.8" y="175.8">PDin</text>
<text x="146.9" y="178.3">Ain0</text>
<text x="90.4" y="180.8">MUXo</text>
</g>
<g font-size=".7" fill="#008484">
<text x="58.3" y="181" transform="rotate(-90 58.3 181)">SDA</text>
<text x="120.5" y="181" transform="rotate(-90 120.5 181)">SDB</text>
</g>
</svg>
